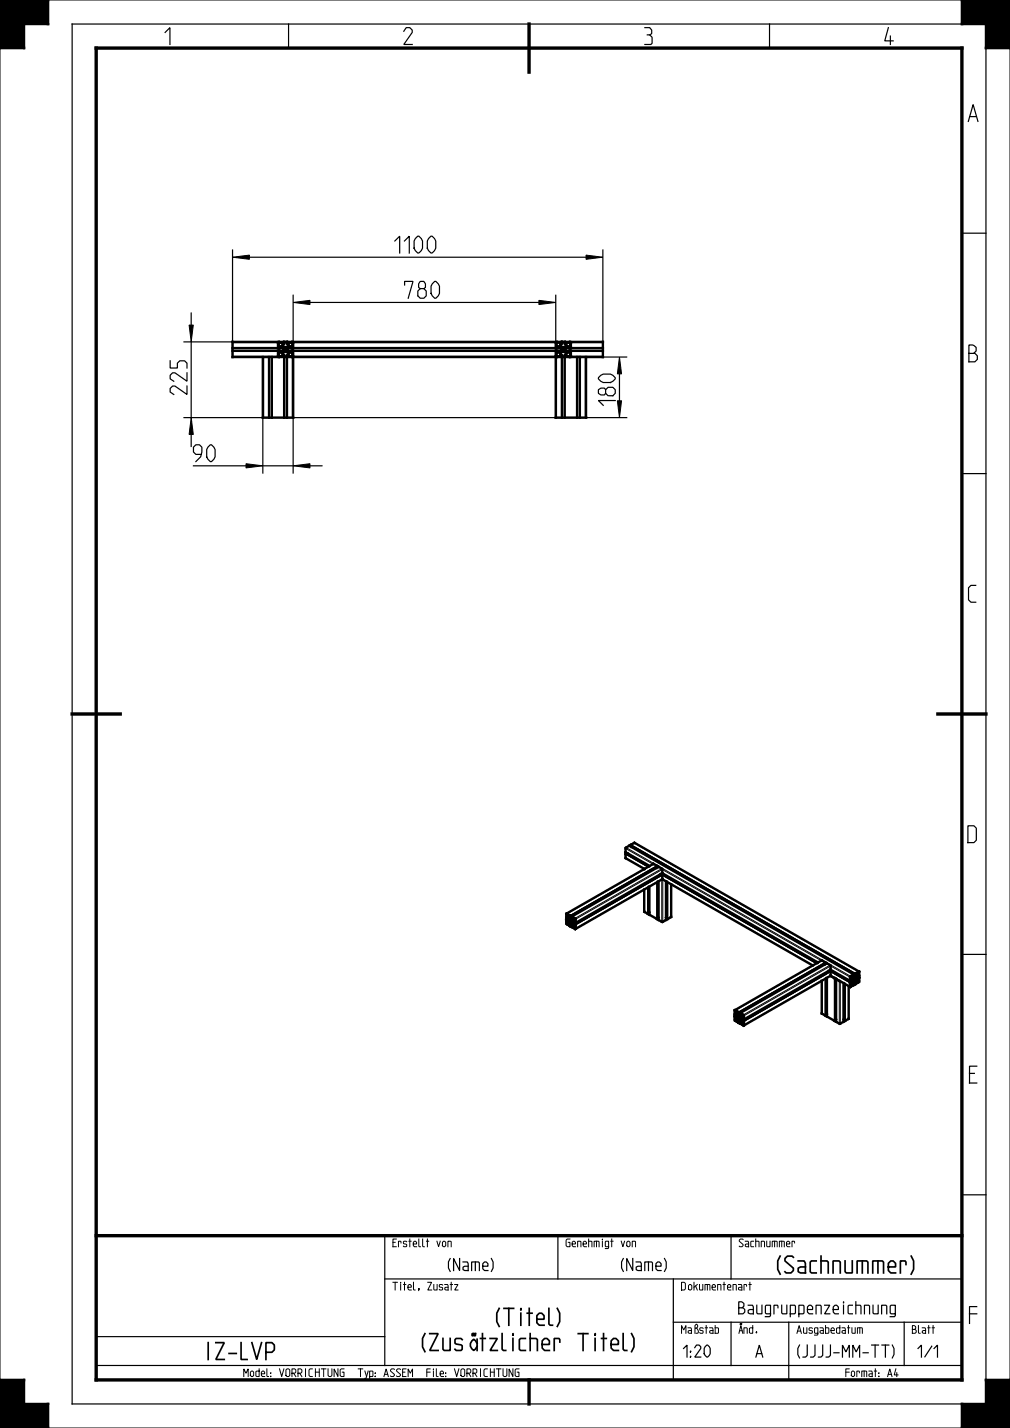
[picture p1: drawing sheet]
<svg xmlns="http://www.w3.org/2000/svg" width="210mm" height="297mm" viewBox="0 0 210 297" stroke-linecap="round" stroke-linejoin="round" font-family="sans-serif">
<path d="M0 0h10v5h-5v5h-5zM200 0h10v10h-5v-5h-5zM0 287h5v5h5v5h-10zM205 287h5v10h-10v-5h5z" fill="#000"/>
<g fill="none" stroke="#000" stroke-width=".21">
<path d="M0 0h10v5h-5v5h-5zM0 10v277M10 0h190M200 0h10v10h-5v-5h-5zM210 10v277M48.3 74.1h9.5M48.3 73h9.5M48.3 72.4h9.5M48.3 71.3h9.5M54.8 74.3v12.6M55.9 74.3v12.6M56.5 74.3v12.6"/>
<path d="M58.1 73h.8M58.1 72.4h.8M58.1 74.1h.7M58.1 71.3h.7M59.1 74.3v12.6M59.1 74.1h.6M59.1 71.3h.6M59.1 73h.1M59.1 72.4h.1M59.6 73h.1M59.6 72.4h.1M59.7 74.3v12.6"/>
<path d="M59.9 73h.7M59.9 72.4h.7M60 74.1h.6M60 71.3h.6M60.8 74.3v12.6M60.9 74.1h54.6M60.9 73h54.6M60.9 72.4h54.6M60.9 71.3h54.6M115.7 74.3v12.6M115.9 73h.7M115.9 72.4h.7"/>
<path d="M115.9 74.1h.6M115.9 71.3h.6M116.8 74.3v12.6M116.8 74.1h.6M116.8 71.3h.6M116.9 73h.1M116.9 72.4h.1M117.3 73h.1M117.3 72.4h.1M117.4 74.3v12.6M117.6 73h.8M117.6 72.4h.8"/>
<path d="M117.7 74.1h.7M117.7 71.3h.7M118.7 74.1h6.6M118.7 73h6.6M118.7 72.4h6.6M118.7 71.3h6.6M120 74.3v12.6M120.6 74.3v12.6M121.7 74.3v12.6M130.1 178.4l3.9 2.3M130.1 177.7l4.6 2.6M130.1 177.2l5 2.9"/>
<path d="M130.1 176.5l5.6 3.2M130.1 177.6l4.6 2.7M130.2 176.3l46.6 26.7M130.2 177.5l4.7 2.7M130.8 175.9l46.7 26.8M131.2 175.9l46.7 26.8M131.2 175.7l46.7 26.8M131.9 175.3l46.6 26.8M134 185v4.6M134.7 184.6v5.4M134.8 184.5v5.4M135 184.4v5.8"/>
<path d="M136.6 183.5v7.6M136.6 180.2l.2 .1M136.7 183.4v7.6M136.9 183.3v8M137.3 181.8l32.4 18.6M137.5 181.7l32.4 18.6M137.6 182.9v8.8M137.7 182.8l31.3 18M137.7 181.6l32.4 18.6M137.7 180.8l33.1 19M137.8 182.9v8.8M138.5 183.3v8"/>
<path d="M138.7 183.4v7.6M138.8 183.5v7.6M139.5 183.9v6.8M170.9 204v6.8M171.6 200.3l.2 .1M171.6 203.6v7.6M171.7 203.5v7.6M171.9 203.4v8M172.3 201.9l4.4 2.5M172.5 201.8l4.4 2.5M172.7 202.1l4 2.3M172.7 202.9l4 2.3"/>
<path d="M172.7 201.7l4 2.3M172.7 200.9l4 2.3M173.5 203.4v8.9M173.7 203.5v8.7M173.8 203.7v8.8M174.5 204v8.9M174.7 204.1v8.8M175.4 204.5v8M175.6 204.6v7.6M175.7 204.7v7.6M176.4 205.1v6.8M176.8 204.6l.5 .3"/>
<path d="M176.8 203.4l.3 .2M176.8 204.9l.2 .1M176.8 203.7h.1M176.9 204.4h.1M177 203l.3 .2M177.1 204.4l.2 .2M177.3 202.9h.1M177.4 204.6l.1 .1M177.4 204.4l.5 .3M177.4 204.7h.1M177.4 204.2l.5 .3M177.5 204.2l.4 .2"/>
<path d="M177.5 203.6l.3 .2M177.5 204.1l.5 .3M177.5 203.9l.1 .1M177.5 203.8l.1 .1M177.5 203.5l.4 .2M177.6 203.5l.2 .2M177.8 203.5h.1M177.8 203.4h.1M178 202.6h.1M178 203.3l.4 .3M178.1 204.1l.2 .2M178.1 202.8l.2 .1"/>
<path d="M178.1 204.4h.1M178.1 202.4l.4 .3-.4-.2M178.2 203.1l.4 .2M178.3 203.8l.3 .1M178.3 202.3l.3 .1M178.4 202.9l.1 .1M178.4 202.9h.1M178.5 203.4l-.5-.2 .5 .3M178.5 203.6h.1M0 287h5v5h5v5h-10zM10 297h190M205 287h5v10h-10v-5h5z"/>
</g>
<g fill="none" stroke="#000" stroke-width=".5">
<path d="M0 0h10v5h-5v5h-5zM200 0h10v10h-5v-5h-5zM48.3 73h9.5M48.3 72.4h9.5M54.6 74.3v12.6h6.3v-12.6M55.9 74.3v12.6M56.5 74.3v12.6M58 71.1h-9.7v3.2h9.7M58.1 73h.8M58.1 72.4h.8M59.1 71.1h.6M59.1 73h.1"/>
<path d="M59.1 72.4h.1M59.6 73h.1M59.6 72.4h.1M59.9 73h.8M59.9 72.4h.8M60.8 74.3h54.9M60.8 71.1h54.9M60.9 73h54.7M60.9 72.4h54.7M115.5 74.3v12.6h6.3v-12.6M115.8 73h.8M115.8 72.4h.8"/>
<path d="M116.8 71.1h.6M116.9 73h.1M116.9 72.4h.1M117.3 73h.1M117.3 72.4h.1M117.6 73h.8M117.6 72.4h.8M118.5 71.1h6.8v3.2h-6.8M118.7 73h6.6M118.7 72.4h6.6M120 74.3v12.6M120.6 74.3v12.6"/>
<path d="M59.1 86.9v-12.6h.6v12.6M116.8 86.9v-12.6h.6v12.6M130.1 177.2h.1M130.1 177.2l5 2.9M130.5 177.5l-.1 .1M130.8 175.9l-.7 .5v.8M130.8 175.9h.1M130.8 175.9l46.7 26.8M131.2 175.7v.2M131.2 175.9h.1M131.2 175.7h.1M131.2 175.9l46.7 26.8"/>
<path d="M131.2 175.7l.7-.4 46.7 26.8M131.3 176v.2M133.9 185v4.6l.8 .4 .1-.1M134 180.7h.1M134.8 189.9h.1M134.8 184.5v5.4M134.9 180.2l-4.7-2.7-.1 .1v.9l3.9 2.2M135 184.4v5.8M135 189.7l-.2 .1M135 190.2h.1M135 190.2l1.6 .9 .1-.1M136.8 191h.1"/>
<path d="M136.8 183.4v7.6M136.9 183.3v8M136.9 190.8l-.1 .1M136.9 191.3h.1M136.9 191.3l.8 .4 .8-.4M137.5 181.7l32.4 18.6M137.7 182.9h.1M137.7 182.9l31.3 17.9M137.7 181.6l32.4 18.6M138.5 191.3h.1M138.5 183.3v8M138.5 190.8l.2 .1"/>
<path d="M138.7 183.4v7.6l.1 .1M138.8 191.1h.1M139.5 183.9v6.8l-.7 .4M170.9 204v6.8l.7 .4M171.6 211.2h.1M171.7 211.1l-.1 .1M171.8 211.1h.1M171.8 203.5v7.6M171.9 203.4v8M171.9 210.9l-.1 .1M171.9 211.4h.1M171.9 211.4l1.6 .9 .2-.1"/>
<path d="M172.5 201.8l4.4 2.5M172.6 203l.9 .4M172.7 202.9l4.1 2.4M172.7 201.7l4 2.3M173.7 212.2h.1M173.7 203.5v8.7M173.8 203.7v8.8M173.8 212l-.1 .1M173.8 212.5h.1M173.8 203.6h.1M173.8 212.5l.8 .4 .8-.4M173.8 203.7l.9 .4"/>
<path d="M173.9 203.6h-.1M175.4 212.5h.1M175.4 212l.2 .1M175.4 204.5v8M175.6 204.6v7.6M175.6 212.2h.1M175.6 212.2l.1 .1M175.8 212.3h.1M176.5 205.1v6.8l-.7 .4M176.7 204h.1M176.8 203.7h.1M176.8 204l.5 .2"/>
<path d="M176.8 204.6l.5-.2v.5l-.4 .2zM176.9 204.3l-.2 .1 .1 .9M176.9 204.3h.1M176.9 203.8l-.2 .2M176.9 203.8l.5 .3M176.9 204.3v.1M176.9 203.8h.1M176.9 204.4h.1M176.9 203.8l.5-.2v.5M177.3 202.9h.1M177.3 202.9l-.4 .3-.1 .5M177.3 204.2l-.4 .2"/>
<path d="M177.3 202.9v.5l-.5 .3M177.4 204.1l-.1 .1M177.4 204.6l.1 .1M177.4 204.4l.5 .3M177.4 204.7h.1M177.4 202.9l.1 .5 .4-.2M177.4 202.9l.5 .3M177.5 202.9h-.1M177.5 204.7h-.1M177.5 203.9h.1M177.5 203.6h.1M177.5 204.7h.1"/>
<path d="M177.5 202.7l-.7 .4-.1 .9M177.5 204.9l-.7 .4M177.5 203.9v.1M177.5 204.7v.2M177.5 202.7h.1M177.5 204.9h.1M177.5 202.9h.1M177.5 202.8l.5 .2M177.5 202.7v.2M177.5 203.7v.2M177.5 203.7h.1M177.6 204h.1"/>
<path d="M177.6 203.7l.2 .1M177.6 203.5h.1M177.6 203.5l-.1 .1M177.6 203.9v.1M177.6 203.6l.2 .1M177.6 203.9h.1M177.7 203.5h-.1M177.7 203.5h.1M177.7 203.8l-.1 .1M177.8 203.5h-.1M177.8 203.5h.1M177.8 203.8h-.1"/>
<path d="M177.8 203.8h.1M177.8 203.4h.1M177.8 203.7h.1M177.8 203.5v.2M177.9 202.5v.2M177.9 202.5h.1M177.9 202.7h.1M177.9 203.7h.1M177.9 203.4h.1M177.9 203.4l-.1 .1M177.9 203.7l-.1 .1M177.9 204.7h.1"/>
<path d="M178 204.4l-.1 .3M178 202.6l-.1 .1M178 202.6h.1M178 204.4h.1M178 204.4l-.1-.5-.4 .2-.1 .6M178 202.6v.4M178 203l-.1 .2M178.1 204.4h.1M178.1 202.4l.4-.1v.4l-.4 .2zM178.2 203.1l.4 .2M178.3 203h.2M178.4 202.9l-.4 .4v.4l.4-.1"/>
<path d="M178.4 202.9h.1M178.4 202.9l.1 .1M178.5 203.5h.1M178.5 203.6l-.4 .3v.5M178.5 203.6h.1M178.6 203.6l-.1 .5-.4 .3M178.6 202.7h.1M178.6 202.1v.8l-.1 .1M178.6 202.1l-.7 .4M178.6 203.3l-.1 .2M178.6 203.3h.1M178.6 203.3v.9l-.7 .5"/>
<path d="M0 287h5v5h5v5h-10zM205 287h5v10h-10v-5h5z"/>
</g>
<path d="M20 10h180v277h-180zM110 5v10M15 148.5h10M195 148.5h10M20 257h180M110 287v5" fill="none" stroke="#000" stroke-width=".7"/>
<g fill="none" stroke="#000" stroke-width=".25">
<path d="M60 5v5M160 5v5M200 5h-185v287h185M205 10v277M200 48.5h5M200 98.5h5M200 198.5h5M20 257h180v30h-180zM80 257v27M116 257v9M152 257v9M200 248.5h5"/>
<path d="M20 278h60M80 266h120M140 275h60M140 266v21M152 275v9M164 275v12M188 275v9M20 284h180"/>
</g>
<!-- layer: 02_ALLE_KE -->
<g fill="none" stroke="#000" stroke-width=".5">
<path d="M57.8 73l.1 1.2 1.2 .1v-.3l-.2-.1v-.6l.1-.1h.7l.2 .1v.6h-.2M57.8 73h.3M57.8 73h.1M57.9 72l.1 .1M58 73.3h.6l.2 .3-.1 .5h-.6l-.2-.3zM58.1 73h.1M58.1 73.1v.1M58.1 73v.1M58.7 71.2l-.7 .2-.1 .6M58.7 71.3h.1M58.8 71.3l-.1 .6-.7 .2M59.1 72.9h.1"/>
<path d="M59.1 72.4v.1M59.1 72.9v.1M59.1 72.5h.1M59.1 72.5v.1M59.1 73h.1M59.1 72.4h.1M59.1 72.6v.3M59.2 72.4h.1M59.2 72.9v.1M59.3 72.9h-.1M59.3 72.9l.3 .1M59.6 72.4h-.3"/>
<path d="M59.6 72.4h.1M59.6 72.6l.1 .3M59.6 73h.1M59.6 72.5v.1M59.7 71.1v.3h.1M59.7 72.5h-.1M59.7 72.9l-.1 .1M59.7 71.1l1.2 .1v1.2h-.3v-.2h-.6l-.1 .1v.7l.1 .2h.6M59.7 71.1h.1M59.7 72.9h.1M59.7 72.5h.1M59.7 73.9v.1"/>
<path d="M59.8 71.4h.1M59.9 71.4v.6l-.2 .2h-.7l-.1-.2v-.6h.2v-.3l-1.2 .1-.1 1.2h.3v-.2h.6l.2 .1v.7l-.2 .2h-.6M60 71.3l.5-.1 .3 .2v.7l-.6-.1-.2-.3zM60.2 73.3h.6v.5l-.2 .3h-.6v-.5zM60.6 73.1v-.1h.3v1.2l-1.2 .1v-.3M60.6 73.1v.1M115.5 73l.1 1.2 1.2 .1v-.3l-.2-.1v-.6l.2-.1h.7l.1 .1v.6h-.2M115.6 73h.3v.1M115.6 73h-.1M115.7 72v.1M115.7 73.3h.6l.2 .3v.5h-.6l-.2-.3zM115.9 73.1v.1"/>
<path d="M116.5 71.2l-.8 .2v.6M116.5 71.2v.1M116.5 71.3v.6l-.8 .2M116.8 72.9h.1M116.8 72.4v.1M116.8 72.9l.1 .1M116.8 72.5h.1M116.8 71.1l-1.2 .1v1.2h.3v-.2h.6l.1 .1v.7l-.1 .2h-.6M116.8 71.1h.1M116.8 71.1v.3h-.2v.6l.2 .2h.7l.1-.2v-.6M116.9 72.5v.1M116.9 73h.1"/>
<path d="M116.9 72.4h-.1M116.9 72.6l-.1 .3M116.9 72.4h.1M117 72.4h.1M117 72.9l-.1 .1M117 72.9h.1M117 72.9l.3 .1M117.3 72.4h-.3M117.3 72.4h.1M117.4 72.6v.3M117.4 73h-.1M117.4 72.4h.1"/>
<path d="M117.4 72.5v.1M117.4 71.1v.3h.2M117.4 72.5h.1M117.4 72.9v.1M117.4 71.1l1.2 .1 .1 1.2h-.3v-.2h-.6l-.2 .1v.7l.2 .2h.6M117.4 71.1h.1M117.4 72.9h.1M117.4 73.9v.1M117.6 71.4h.1M117.8 71.3l.4-.1 .3 .2v.7l-.6-.1-.2-.3zM117.8 73.5l.3-.2h.4v.6l-.3 .2h-.4zM118.4 73.1v-.1h.3l-.1 1.2-1.2 .1v-.3"/>
<path d="M118.4 73.1v.1M117.8 190.9h.1M117.8 191.3v.9l.7 .4M117.8 191.3h.1M117.8 191.3l.1 .1M117.8 190.9l.1 .1M117.8 190v.9M117.8 190l.7 .4v.2M117.9 191.6l.4 .3v.5l-.4-.3zM117.9 190.2l.4 .2v.5l-.4-.2zM117.9 191h.1M118 191.4h.1"/>
<path d="M118 190.9v.1M118 190.9h.1M118 190.9l.4 .3v.5l-.4-.3M118.1 190.9l-.2 .1M118.2 191l-.4 .3M118.3 192.4h.1M118.4 190.6v.4M118.4 191l.1 .1M118.4 190.6h.1M118.5 190.6h.1M118.5 192.6h.1M118.5 192.6v-.7l.4 .2 .1 .6"/>
<path d="M118.6 191.6v.2M118.6 191.5h.1M118.6 191.3h.1M118.6 191.3v.1M118.6 191.8h.1M118.6 191.5v.1M118.6 191.4h.1M118.6 191.7v.1M118.6 191.7h.1M118.6 191.7l.2 .1M118.6 191.4l.2 .1M118.8 191.5h.1"/>
<path d="M118.8 191.8h.1M118.8 191.8v.1M118.8 191.9h.1M118.8 191.5l-.2 .1M118.9 191.5h.1M118.9 191.9h.1M118.9 191.6l-.3 .1M118.9 191.8h.1M118.9 191.6v.2M118.9 191.5v.1M118.9 191.6h.1M118.9 191.8v.1"/>
<path d="M118.9 190.6l.1 .3M118.9 192.6v.2l.7 .4M118.9 190.7l-.5 .3M118.9 190.6h.1M118.9 192.6h.1M118.9 192.6l.1 .1M118.9 190.6l.7 .5 .1 .8M119 190.9l-.5 .2M119 190.9l-.1 .5-.4-.3M119 192.7h.1M119 192.4l-.5 .2M119 192.6h-.1"/>
<path d="M119 192l.1 .2M119.1 190.8h.1M119.1 190.8v.6l.5 .3M119.1 192.2l.4 .2M119.1 190.8l.4 .4 .1 .5M119.1 192.4l.5 .2-.1 .4-.4-.2zM119.5 191.7l-.5-.1v.4M119.5 191.7l.2 .3M119.5 192.4h.1M119.5 192.3v.1M119.5 191.8l-.5 .2M119.5 192.3h.1"/>
<path d="M119.5 192.3l.2 .1M119.6 191.7h.1M119.6 191.9l-.5 .3M119.7 192h.1M119.7 192.4h.1M119.7 192.4l-.1 .8M136.5 180.3v.2M136.6 180.1l-.8-.4-18 10.3M136.6 180.1h.1M136.6 180.3l-18.1 10.3M136.6 180.3h.1M136.6 180.1v.2"/>
<path d="M136.9 180.3h.1M136.9 180.3l-18 10.3M136.9 180.3l.8 .4v.9M137.2 181.9l.2 .1M137.5 181.9h.1M137.5 181.9l-18 10.4M137.5 181.9l.2 .1M137.7 182.9l-18.1 10.3M137.7 182h.1M137.7 182.9h.1M137.7 181.6l-18 10.4M137.7 182v.9"/>
<path d="M137.7 181.6h.1M152.8 210.9h.1M152.8 211.4v.8l.7 .5M152.8 211.4h.1M152.8 211h.1M152.8 210.1v.8M152.8 210.1l.7 .4v.2M152.8 211.7l.1 .5 .4 .3M152.8 211.7h.1M152.9 211.6h.1M152.9 211.6l.4 .4v.5M152.9 210.3l.4 .2v.4l-.4-.1z"/>
<path d="M152.9 211h.1M153 210.9l-.1 .1M153 210.9h.1M153 210.9l.4 .4v.5l-.6-.4M153.1 211h-.2M153.2 211.1l-.4 .3M153.3 212.5h.1M153.4 211.1l.1 .1M153.4 210.7v.4M153.4 210.7h.1M153.5 212.7h.1M153.5 211.4l.1 .3"/>
<path d="M153.5 211.7l.1 .1M153.5 210.7h.1M153.5 212.7v-.8l.4 .3 .1 .5M153.6 211.7h-.1M153.6 211.4h.1M153.6 211.4h-.1M153.6 211.8h.1M153.6 211.4v.1M153.6 211.5h.1M153.6 211.5l.2 .1M153.6 211.8l.2 .1M153.8 211.9h.1"/>
<path d="M153.8 211.6h.1M153.8 211.9v.1M153.8 212h.1M153.9 211.5l-.3 .2M153.9 211.6h.1M153.9 212h.1M153.9 211.7l-.3 .1M153.9 211.9h.1M153.9 211.6v.1M153.9 211.9v.1M153.9 211.7v.2M153.9 212.9h.1"/>
<path d="M153.9 212.7v.2M153.9 210.8l-.5 .3M153.9 210.7l.1 .3M153.9 212.7h.1M153.9 210.7h.1M153.9 212.9l.7 .4M153.9 210.7l.7 .5 .1 .8M154 211l-.5 .2M154 211h.1M154 212.7h.1M154 211l-.1 .5-.4-.3M154 212.4l-.5 .3"/>
<path d="M154 212.6l-.1 .1M154 212.1l.1 .2M154.1 210.9h.1M154.1 210.9l.1 .5 .4 .3M154.1 212.3l.4 .2M154.1 210.9l.4 .3 .1 .6M154.1 212.5l.5 .1-.1 .5-.4-.2zM154.5 211.8l-.5-.2v.5M154.5 211.9h.1M154.5 212.5h.1M154.5 211.8v.1M154.5 212.4v.1"/>
<path d="M154.5 211.8l-.5 .3M154.5 212.3h.1M154.5 211.9l.2 .1M154.5 212.3l.2 .2-.1 .8M154.6 211.8h.1M154.6 212l-.5 .3M154.7 212h.1M171.5 200.4v.2M171.6 200.4l-18.1 10.3M171.6 200.3v-.2l-.8-.3-18 10.3M171.6 200.3h.1M171.9 200.4h.1"/>
<path d="M171.9 200.4l-18 10.3M171.9 200.4l.8 .4v.9M172.2 202l.2 .1M172.5 202h.1M172.5 202l-18 10.3M172.5 202l.2 .1M172.7 203l-18.1 10.3M172.7 202.1h.1M172.7 202.9h.1M172.7 201.7l-18 10.3M172.7 201.7h.1M172.7 202.1v.8"/>
</g>
<g fill="none" stroke="#000" stroke-width=".21">
<path d="M135.9 179.7l-18 10.3M117.9 191.6h-.1M118 190.9h.1M118 190.9v.1M118.1 190.2l-.3 .2M118.1 191.7l-.3 .2M118.2 191l-.4 .3M118.3 190.4l-.5 .3M118.3 190.4l-.4 .3M118.3 192.4h.1M118.3 190.7l-.2 .2M118.3 192.1l-.2 .1"/>
<path d="M118.4 191.1l-.5 .3 .5-.2M118.4 191.2l-.4 .3M118.4 192.3l.5-.2-.5 .2M118.4 190.6h.1M118.5 190.4l18.1-10.3-18.1 10.3M118.6 191.3l-.1 .1M118.6 191.4v.1M118.8 191.8h.1M118.9 191.6l-.3 .1M118.9 191.5l-.4 .2M118.9 191.9h-.1M118.9 191.6l-.3 .2"/>
<path d="M119 192.1l-.5 .3M119 192.2l-.5 .2M119 192.3l-.5 .3M119 192.6h-.1M119 192.7h.1M119.1 190.8h.1M119.3 192.4l-.2 .1M119.4 191l-.3 .2M119.5 192.4h.1M119.6 192.5l-.5 .3M119.6 192.6l-.5 .3M119.6 191.7h.1"/>
<path d="M119.6 192.9l-.2 .1M119.6 191.4l-.3 .1M136.6 180.3l-18.1 10.3M136.9 180.3l-18 10.3M137.5 181.9l-18 10.4M137.6 180.7l-18 10.3M137.7 180.8l-18 10.4M137.7 181.6l-18 10.3M137.7 182l-18 10.4M137.7 182.8l-18 10.3M170.9 199.8l-18 10.3M152.9 211.6l-.1 .1"/>
<path d="M153 210.9h.1M153 211h.1M153.1 210.3l-.3 .1M153.1 211.8l-.3 .2M153.2 211.1l-.4 .3M153.3 210.5l-.5 .2M153.3 210.5l-.4 .3M153.3 212.5h.1M153.3 210.8l-.2 .1M153.3 212.2l-.2 .1M153.4 211.2l-.5 .2M153.4 211.2l-.4 .3"/>
<path d="M153.4 211.3l-.4 .3M153.4 210.7h.1M153.6 211.4h-.1M153.6 211.5h.1M153.8 211.6l-.2 .1M153.9 211.9h-.1M153.9 211.7l-.3 .1M153.9 211.6l-.4 .2M153.9 211.9l-.1 .1M153.9 212.2l-.5 .2M153.9 211.6l-.3 .2M154 212.3l-.5 .2"/>
<path d="M154 212.4l-.5 .3M154 212.6l-.1 .1M154 212.7h.1M154.1 210.9h.1M154.3 212.5l-.2 .1M154.4 211.1l-.3 .1M154.5 212.5h.1M154.6 212.6l-.5 .3M154.6 212.7l-.5 .2M154.6 211.7h.1M154.6 213l-.2 .1M154.6 211.4l-.3 .2"/>
<path d="M171.6 200.2l-18.1 10.3M171.6 200.3l-18.1 10.4M171.9 200.4l-18 10.3M172.5 202l-18 10.3M172.6 200.7l-18 10.4M172.7 202.1l-18 10.3M172.7 200.9l-18 10.4M172.7 201.7l-18 10.3M172.7 202.1l-18 10.4M172.7 202.9l-18 10.3"/>
</g>
<!-- layer: 04_ZCHNBEMASSUNG -->
<path d="M48.3 53.5l3.5-.4v.8zM121.8 53.1l3.5 .4-3.5 .4zM39.3 67.6h.9l-.4 3.5zM60.9 62.9l3.5-.4v.8zM112 62.5l3.5 .4-3.5 .4zM128.8 74.3l.4 3.5h-.8zM39.8 86.9l.4 3.5h-.9zM51.1 96.4l3.5 .5-3.5 .4zM60.9 96.9l3.5-.5v.9zM128.4 83.4h.8l-.4 3.5z" fill="#000"/>
<path d="M48.3 53.5l3.5-.4v.8zM121.8 53.1l3.5 .4-3.5 .4zM39.3 67.6h.9l-.4 3.5zM60.9 62.9l3.5-.4v.8zM112 62.5l3.5 .4-3.5 .4zM128.8 74.3l.4 3.5h-.8zM39.8 86.9l.4 3.5h-.9zM51.1 96.4l3.5 .5-3.5 .4zM60.9 96.9l3.5-.5v.9zM128.4 83.4h.8l-.4 3.5z" fill="none" stroke="#000" stroke-width=".21"/>
<g fill="none" stroke="#000" stroke-width=".25">
<path d="M48.3 52v22M51.8 53.5h70M125.3 52v22M38.3 71.1h10M39.8 65.1v2.5M39.8 71.1v15.8M56.9 74.3h73.4M60.9 61.4v12.8M64.4 62.9h47.6M115.5 61.4v12.8M38.3 86.9h18.2M39.8 90.4v2.5"/>
<path d="M40.2 96.9h10.9M54.6 86.9v11.5M54.6 96.9h6.3M59.1 86.9h71.2M60.9 86.9v11.5M64.4 96.9h2.5"/>
</g>
<g font-size="4.6">
<text x="33.6" y="9.3">1</text>
<text x="83.6" y="9.3">2</text>
<text x="133.6" y="9.3">3</text>
<text x="183.6" y="9.3">4</text>
<text x="201.1" y="25.3">A</text>
<text x="82.1" y="52.6">1100</text>
<text x="84.1" y="62">780</text>
<text x="201.1" y="75.3">B</text>
<text x="38.9" y="82" transform="rotate(-90 38.9 82)">225</text>
<text x="127.9" y="84.3" transform="rotate(-90 127.9 84.3)">180</text>
<text x="40.2" y="96">90</text>
<text x="201.1" y="125.3">C</text>
<text x="201.1" y="175.3">D</text>
<text x="201.1" y="225.3">E</text>
<text x="159.6" y="264.8">(Sachnummer)</text>
<text x="100.4" y="275.6">(Titel)</text>
<text x="201.1" y="275.3">F</text>
<text x="82.7" y="280.9">(Zusätzlicher Titel)</text>
<text x="41.8" y="282.8">IZ-LVP</text>
</g>
<g font-size="3.3">
<text x="92.1" y="264.3">(Name)</text>
<text x="128.1" y="264.3">(Name)</text>
<text x="151.5" y="273.3">Baugruppenzeichnung</text>
<text x="141.1" y="282.3">1:20</text>
<text x="157" y="282.3">A</text>
<text x="164.3" y="282.3">(JJJJ-MM-TT)</text>
<text x="190.4" y="282.3">1/1</text>
</g>
<g font-size="2.1">
<text x="81.4" y="259.3">Erstellt von</text>
<text x="117.4" y="259.3">Genehmigt von</text>
<text x="153.4" y="259.3">Sachnummer</text>
<text x="81.4" y="268.3">Titel, Zusatz</text>
<text x="141.4" y="268.3">Dokumentenart</text>
<text x="141.4" y="277.3">Maßstab</text>
<text x="153.4" y="277.3">Änd.</text>
<text x="165.4" y="277.3">Ausgabedatum</text>
<text x="189.4" y="277.3">Blatt</text>
<text x="49.9" y="286.3">Model: VORRICHTUNG</text>
<text x="74" y="286.3">Typ: ASSEM</text>
<text x="87.9" y="286.3">File: VORRICHTUNG</text>
<text x="175.1" y="286.3">Format: A4</text>
</g>
</svg>
